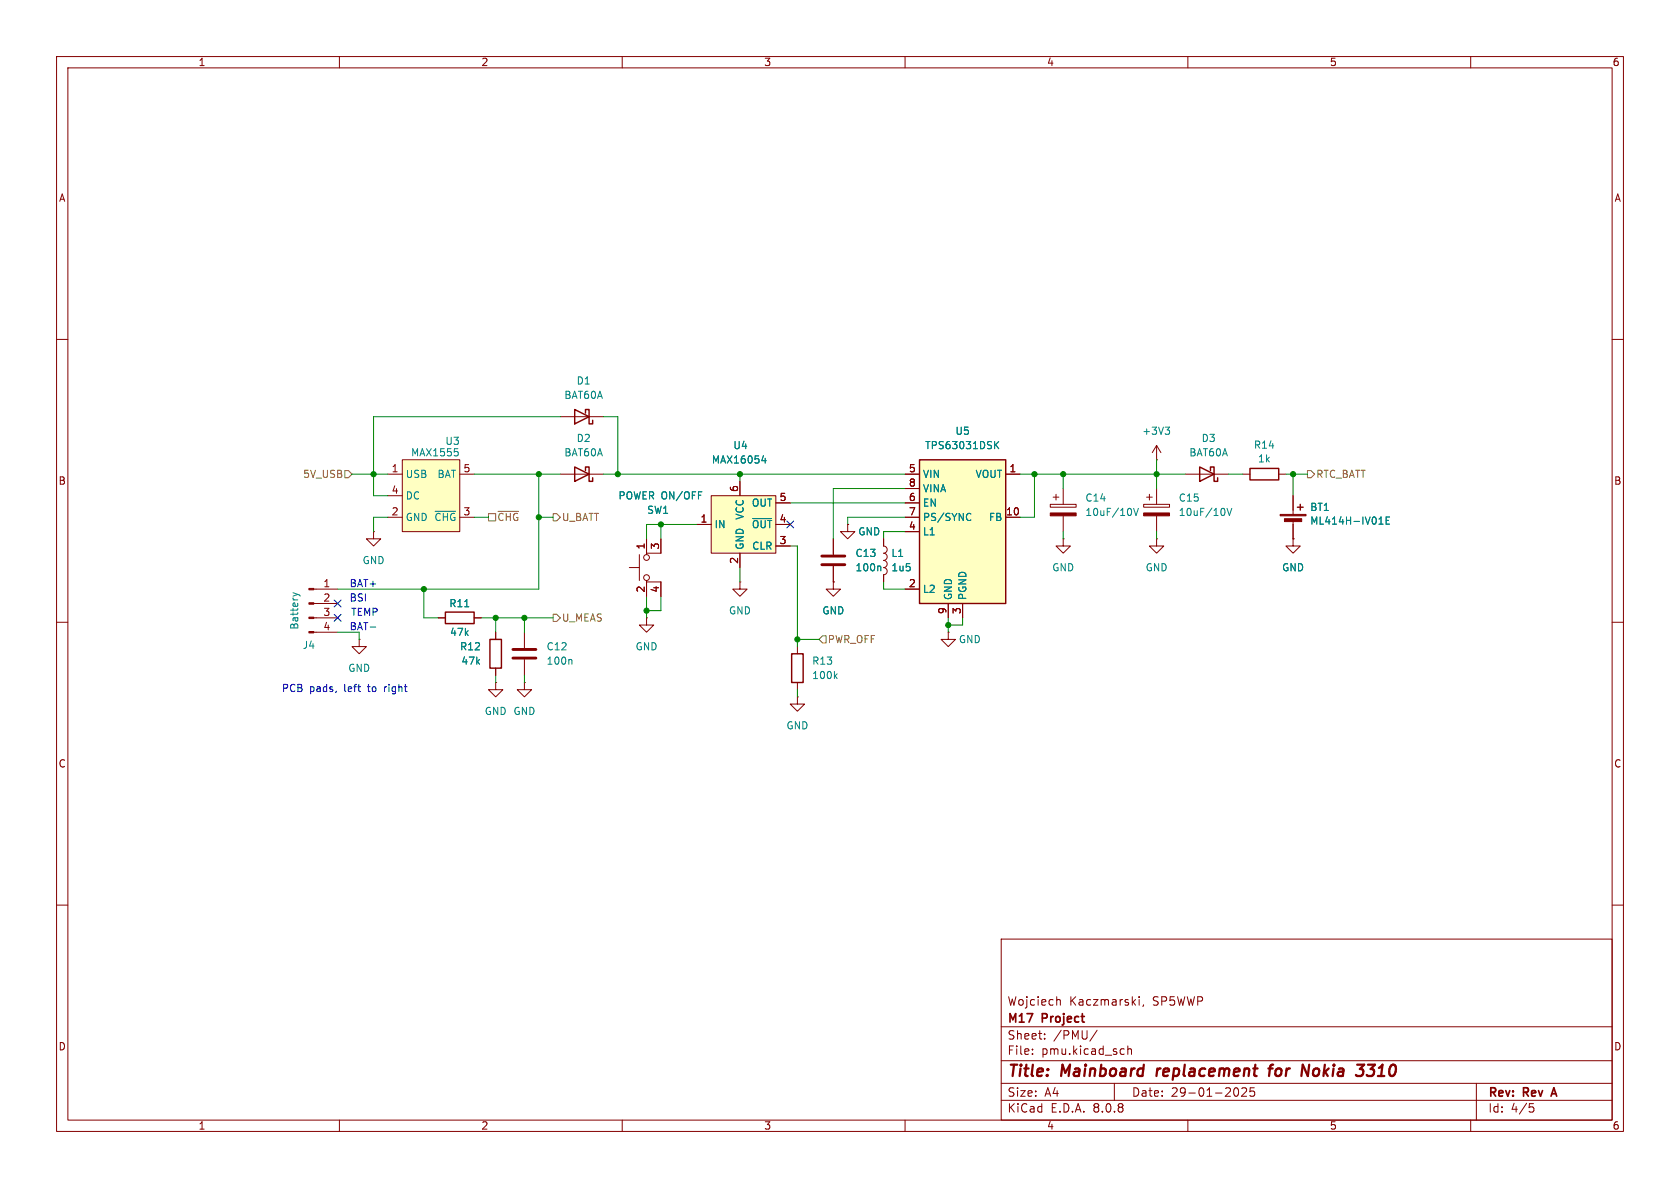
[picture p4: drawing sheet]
<svg xmlns="http://www.w3.org/2000/svg" width="297mm" height="210mm" viewBox="0 0 297 210" stroke-linecap="round" stroke-linejoin="round" font-family="sans-serif">
<g fill="none" stroke="#840000" stroke-width=".18">
<path d="M10 10h277v190h-277zM12 12h273v186h-273zM60 10v2M110 10v2M160 10v2M210 10v2M260 10v2M10 60h2M285 60h2M204.5 95.3v1.2h1.2l-1.2 1.3-1.3-1.3h1.3M204.5 95.3h.1M228.6 87.6v3.3"/>
<path d="M228.6 91.9v3.4M10 110h2M285 110h2M10 160h2M177 166h108v32h-108zM187 176.7h.2l.3 .2v.8M201.4 176.2v.1M201.4 176.7v1M202.2 177.6l-.2 .3M285 160h2M60 198v2M110 198v2"/>
<path d="M160 198v2M177 194.5h108M177 191.5h108M177 187.5h108M177 181.5h108M182.5 186.3v.1M182.5 185.5v.1M184.7 183.6v.1M184.7 182.8v.1M194 182.1l-1.3 2M197 191.5v3M198.6 185.4l.1 .1"/>
<path d="M198.7 186.3l-.1 .1M199.4 184.9v1.5M199.4 185.5l.2-.1 .4 .1v.9M210 198v2M218.8 192.4a.81 .81 0 0 1-.3 1.4l-.2-.1M220.3 192.4v.5l-.8 .9h.9M221 192.3v.7l.2-.1h.5l.1 .6-.3 .3-.5-.1M260 198v2M261 191.5v6.5M270.4 195.1h.7M270.5 195.7h.4l.3 .3-.2 .5-.5 .1"/>
</g>
<path d="M274.3 193.4h.8M274.7 192.3l-.5 1.5" fill="none" stroke="#840000" stroke-width=".3"/>
<path d="M204.6 188.9l-.2 1.3M224.2 188.9h.8M225.1 188.2l-.4 .1-.1 .2-.3 1.7M230.3 188.2l.9 2 .3-2M241.6 190l.3 .2h.5M241.8 188.2h1.3l-.8 .8h.3" fill="none" stroke="#840000" stroke-width=".4"/>
<g fill="#840000" stroke="#840000" stroke-width=".18">
<path d="M226.3 90.9h4.6v.3h-4.6z"/>
<path d="M227.1 91.7h3v.5h-3z"/>
</g>
<path d="M229.4 89.7h1M229.9 89.2v1" fill="none" stroke="#840000" stroke-width=".25"/>
<path d="M243.8 92.7h.7M244 91.6l.2-.2v1.3M245.1 92h.4M245.7 91.4h-.6v1.3h.6" fill="none" stroke="#008484" stroke-width=".18"/>
<path d="M162.6 81.3h15.2v25.4h-15.2z" fill="#ffffc2"/>
<path d="M101.6 72.4l2.5 1.3-2.5 1.2zM103.5 73v-.6h.6v2.5h.7v-.6M101.6 82.6l2.5 1.2-2.5 1.3zM103.5 83.2v-.6h.6v2.5h.7v-.6M162.6 81.3h15.2v25.4h-15.2zM78.7 108.2h5.1v2h-5.1zM140 115.6h2v5.1h-2z" fill="none" stroke="#840000" stroke-width=".25"/>
<g fill="none" stroke="#840000" stroke-width=".18">
<path d="M99.1 73.7h7.6M66 94v1.3h1.3l-1.3 1.2-1.2-1.2h1.2M66 94h.1M99.1 83.8h7.6M113 98v4.6M114.3 95.3v2.5M116.8 95.3v2.5h-2.5v.2M147.3 95.3v2.7M149.9 92.7v1.3h1.2l-1.2 1.3-1.3-1.3h1.3M149.9 92.7h.1M156.2 99.1a.64 .64 0 0 1 .6 .6 .64 .64 0 0 1-.6 .6 .63 .63 0 0 1 .6 .7 .63 .63 0 0 1-.6 .6v1.3M156.2 95.3v1.2a.64 .64 0 0 1 .6 .7 .64 .64 0 0 1-.6 .6 .63 .63 0 0 1 .6 .6 .63 .63 0 0 1-.6 .7"/>
<path d="M160 83.8h2.6M160 91.4h2.6M160 94h2.6M160 88.9h2.6M160 86.4h2.6M177.8 83.8h2.5M177.8 91.4h2.5M185.7 89.2h4.5v.5h-4.5zM186.2 87.9h1M186.7 87.4v1M188 95.3v1.2h1.2l-1.2 1.3-1.3-1.3h1.3M188 95.3h.1"/>
<path d="M188 86.4v2.8M188 91.2v2.8M55.5 104.1h4.2M55.5 109.2h4.2M55.5 111.8h4.2M55.5 106.7h4.2M63.5 113v1.3h1.3l-1.3 1.3-1.3-1.3h1.3M63.5 113h.1M77.5 109.2h1.2M83.8 109.2h1.3M111.3 100.3h1.7M114.3 102.6v.3h2.5v2.5"/>
<path d="M114.3 109.2v1.3h1.3l-1.3 1.3-1.3-1.3h1.3M114.3 109.2h.1M114.3 102.9v2.5M130.8 102.9v1.2h1.3l-1.3 1.3-1.3-1.3h1.3M130.8 102.9h.1M141 114.3v1.3M147.3 100.1v2.8M160 104.1h2.6M167.6 111.8v1.2h1.3l-1.3 1.3-1.2-1.3h1.2M167.6 111.8h.1M167.6 106.7v2.5M170.2 106.7v2.5"/>
<path d="M141 123.2v1.3h1.2l-1.2 1.2-1.3-1.2h1.3M141 123.2h.1M141 120.7v1.2"/>
<circle cx="114.3" cy="98.6" r=".51"/>
<circle cx="114.3" cy="102.1" r=".51"/>
</g>
<g fill="none" stroke="#008484" stroke-width=".18">
<path d="M176 78.6l.6 .7M176.6 78l-.8 .8M171.3 90.7l.3 .2M171.6 91.9l-.3 .1M200 90.1v.8M200.4 89.9l.4 1.2 .5-1.2M51.8 104.8l.8 .3M52.6 105.1l-.8 .3M52.6 105.1l.4 .2M82.2 107.3h.7M147.6 119.5l.4 .5M148 119.1l-.5 .5"/>
<path d="M155.5 100.1l.2 .1v.7"/>
</g>
<g fill="#840000" stroke="#840000" stroke-width=".18">
<path d="M185.7 90.7h4.5v.5h-4.5z"/>
<path d="M54.6 111.6h.9v.3h-.9z"/>
<path d="M54.6 109.1h.9v.2h-.9z"/>
<path d="M54.6 106.6h.9v.2h-.9z"/>
<path d="M54.6 104h.9v.3h-.9z"/>
</g>
<path d="M145.3 98.3h4.1M145.3 99.8h4.1" fill="none" stroke="#840000" stroke-width=".51"/>
<path d="M125.7 87.6h11.5v10.2h-11.5z" fill="#ffffc2"/>
<g fill="none" stroke="#840000" stroke-width=".18">
<path d="M204.5 78.7v2.6M204.5 78.7l-.8 1.3M204.5 78.7l.7 1.3M123.2 92.7h2.5M125.7 87.6h11.5v10.2h-11.5zM130.8 85.1v2.5M130.8 97.8v2.5M137.2 92.7h2.5M137.2 96.5h2.5M137.2 88.9h2.5M202.2 89.2h4.6v.5h-4.6zM202.7 87.9h1"/>
<path d="M203.2 87.4v1M204.5 81.3h.1M204.5 86.4v2.8M204.5 91.2v2.8M209.5 83.8h7.7M219.7 83.8h1.3M226.1 83.8h1.2M87.6 111.8v1.2M87.6 118.1v1.3M92.7 111.8v2.8M92.7 116.6v2.8M87.6 120.7v1.2h1.3l-1.3 1.3-1.2-1.3h1.2"/>
<path d="M87.6 120.7h.1M92.7 120.7v1.2h1.3l-1.3 1.3-1.3-1.3h1.3M92.7 120.7h.1"/>
</g>
<path d="M206 75.5h.8l-.5 .5M206.5 76l.3 .2v.3l-.3 .3M133.1 91.7h3.3M134.7 81.4h.8M135.3 81v.9M216.5 90.1v.8M216.9 89.9l.4 1.2 .5-1.2M100.9 116.6l.2 .2v.6" fill="none" stroke="#008484" stroke-width=".18"/>
<path d="M202.2 90.7h4.6v.5h-4.6z" fill="#840000" stroke="#840000" stroke-width=".18"/>
<path d="M212.1 82.6l2.5 1.2-2.5 1.3zM214 83.2v-.6h.6v2.5h.7v-.6M221 82.8h5.1v2h-5.1zM86.6 113h2v5.1h-2z" fill="none" stroke="#840000" stroke-width=".25"/>
<path d="M90.7 114.8h4M90.7 116.3h4" fill="none" stroke="#840000" stroke-width=".51"/>
<path d="M71.1 81.3h10.2v12.7h-10.2z" fill="#ffffc2"/>
<g fill="none" stroke="#840000" stroke-width=".18">
<path d="M68.6 83.8h2.5M68.6 91.4h2.5M68.6 87.6h2.5M71.1 81.3h10.2v12.7h-10.2zM81.3 83.8h2.5M81.3 91.4h2.5M114.3 95.3v2.5M116.8 95.3v2.5M123.2 92.7h2.5M130.8 85.1v2.5M130.8 97.8v2.5M137.2 88.9h2.5"/>
<path d="M137.2 92.7h2.5M137.2 96.5h2.5M147.3 95.3v2.7M149.9 92.7h.1M156.2 95.3v1.2M160 83.8h2.6M160 91.4h2.6M160 94h2.6M160 88.9h2.6M160 86.4h2.6M177.8 83.8h2.5M177.8 91.4h2.5"/>
<path d="M228.6 95.3v1.2h1.3l-1.3 1.3-1.3-1.3h1.3M228.6 95.3h.1M228.6 87.6v2.6M228.6 92.7v2.6M77.5 109.2h1.2M83.8 109.2h1.3M87.6 111.8v1.2M87.6 118.1v1.3M114.3 102.9v2.5M116.8 102.9v2.5M147.3 102.9v1.2h1.3l-1.3 1.3-1.3-1.3h1.3M147.3 102.9h.1"/>
<path d="M147.3 100.1v2.8M156.2 101.6v1.3M160 104.1h2.6M167.6 106.7v2.5M170.2 106.7v2.5"/>
</g>
<g fill="none" stroke="#008484" stroke-width=".18">
<path d="M80.8 79.8l.2 .2v.3l-.2 .3M176 78.6l.6 .7M176.6 78l-.8 .8M76.9 90.4h3.6M133.1 91.7h3.3M134.7 81.4h.8M135.3 81v.9M171.3 90.7l.3 .2M171.6 91.9l-.3 .1M243.8 92.7h.7M244 91.6l.2-.2v1.3M245.1 92h.4"/>
<path d="M245.7 91.4h-.6v1.3h.6M82.2 107.3h.7M155.5 100.1l.2 .1v.7"/>
</g>
<path d="M61 83.2h.6l.6 .6-.6 .7h-.6zM86.4 90.8h1.2v1.3h-1.2zM88 90.4h3.7M97.8 90.8h.6l.7 .6-.7 .7h-.6zM231.1 83.2h.7l.6 .6-.6 .7h-.7zM97.8 108.6h.6l.7 .6-.7 .7h-.6zM145.4 112.4h.6v1.3h-.6l-.6-.7z" fill="none" stroke="#848400" stroke-width=".18"/>
<path d="M65.5 110.8h.9" fill="none" stroke="#0000c2" stroke-width=".18"/>
<g fill="none" stroke="#008400" stroke-width=".18">
<path d="M99.1 73.7h-33.1v13.9h2.6M106.7 73.7h2.5v10.1M62.2 83.8h6.4M68.6 91.4h-2.6v2.6M83.8 91.4h2.6M83.8 83.8h15.3M95.2 91.4h2.6M95.2 83.8v20.3h-35.5M106.7 83.8h53.3M116.8 92.7v2.6M123.2 92.7h-8.9v2.6M130.8 83.8v1.3"/>
<path d="M139.7 88.9h20.3M139.7 96.5h1.3v17.8M160 91.4h-10.1v1.3M160 94h-3.8v1.3M160 86.4h-12.7v8.9M180.3 83.8h29.2M182.9 83.8v7.6h-2.6M188 83.8v2.6M188 94v1.3M204.5 81.3v5.1M204.5 94v1.3M217.2 83.8h2.5"/>
<path d="M227.3 83.8h3.8M228.6 83.8v3.8M59.7 111.8h3.8v1.2M74.9 104.1v5.1h2.6M85.1 109.2h12.7M87.6 109.2v2.6M87.6 119.4v1.3M92.7 109.2v2.6M92.7 119.4v1.3M114.3 105.4v3.8M116.8 105.4v2.6h-2.5M130.8 100.3v2.6"/>
<path d="M141 113h3.8M156.2 102.9v1.2h3.8M167.6 109.2v2.6M170.2 109.2v1.3h-2.6M141 121.9v1.3"/>
</g>
<path d="M139.1 92.1l1.2 1.2M140.3 92.1l-1.2 1.2M59.1 108.6l1.2 1.2M59.1 106.1l1.2 1.2M60.3 108.6l-1.2 1.2M60.3 106.1l-1.2 1.2" fill="none" stroke="#000084" stroke-width=".18"/>
<g fill="#008400" stroke="#008400" stroke-width=".18">
<circle cx="66" cy="83.8" r=".46"/>
<circle cx="74.9" cy="104.1" r=".46"/>
<circle cx="130.8" cy="83.8" r=".46"/>
<circle cx="141" cy="113" r=".46"/>
<circle cx="167.6" cy="110.5" r=".46"/>
<circle cx="114.3" cy="108" r=".46"/>
<circle cx="95.2" cy="83.8" r=".46"/>
<circle cx="95.2" cy="91.4" r=".46"/>
<circle cx="116.8" cy="92.7" r=".46"/>
<circle cx="87.6" cy="109.2" r=".46"/>
<circle cx="92.7" cy="109.2" r=".46"/>
<circle cx="109.2" cy="83.8" r=".46"/>
<circle cx="204.5" cy="83.8" r=".46"/>
<circle cx="182.9" cy="83.8" r=".46"/>
<circle cx="188" cy="83.8" r=".46"/>
<circle cx="228.6" cy="83.8" r=".46"/>
</g>
<g font-size="2.8" fill="#840000">
<text x="178" y="190.9">Title:</text>
<text x="187.7" y="190.9">Mainboard</text>
<text x="205.3" y="190.9">replacement</text>
<text x="226" y="190.9">for</text>
<text x="232.5" y="190.9">Nokia</text>
<text x="243.1" y="190.9">3310</text>
</g>
<g font-size="2.1" fill="#840000">
<text x="178" y="178">Wojciech</text>
<text x="189" y="178">Kaczmarski,</text>
<text x="203.8" y="178">SP5WWP</text>
<text x="178" y="184">Sheet:</text>
<text x="178" y="181.2">M17</text>
<text x="184.3" y="181.2">Project</text>
<text x="186.2" y="184">/PMU/</text>
<text x="178" y="186.7">File:</text>
<text x="184.1" y="186.7">pmu.kicad_sch</text>
<text x="178" y="196.9">KiCad</text>
<text x="178" y="194.1">Size:</text>
<text x="184.7" y="194.1">A4</text>
<text x="185.7" y="196.9">E.D.A.</text>
<text x="193.3" y="196.9">8.0.8</text>
<text x="200" y="194.1">Date:</text>
<text x="207" y="194.1">29-01-2025</text>
<text x="263" y="194.3">Rev:</text>
<text x="263" y="196.9">Id:</text>
<text x="267.1" y="196.9">4/5</text>
<text x="269.4" y="194.3">Rev</text>
<text x="275.1" y="194.3">A</text>
</g>
<g font-size="1.8" fill="#840000">
<text x="35" y="11.9">1</text>
<text x="85" y="11.9">2</text>
<text x="135" y="11.9">3</text>
<text x="185" y="11.9">4</text>
<text x="235" y="11.9">5</text>
<text x="285" y="11.9">6</text>
<text x="10.3" y="35.9">A</text>
<text x="285.3" y="35.9">A</text>
<text x="69.1" y="83.6">1</text>
<text x="81.8" y="83.6">5</text>
<text x="160.6" y="83.6">5</text>
<text x="178.4" y="83.6">1</text>
<text x="10.3" y="85.9">B</text>
<text x="69.1" y="87.4">4</text>
<text x="130.6" y="87.1" transform="rotate(-90 130.6 87.1)">6</text>
<text x="137.7" y="88.6">5</text>
<text x="160.6" y="88.6">6</text>
<text x="160.6" y="86.1">8</text>
<text x="285.3" y="85.9">B</text>
<text x="69.1" y="91.2">2</text>
<text x="81.8" y="91.2">3</text>
<text x="123.8" y="92.5">1</text>
<text x="137.7" y="92.5">4</text>
<text x="160.6" y="93.7">4</text>
<text x="160.6" y="91.2">7</text>
<text x="177.8" y="91.2">10</text>
<text x="114" y="97.2" transform="rotate(-90 114 97.2)">1</text>
<text x="116.6" y="97.2" transform="rotate(-90 116.6 97.2)">3</text>
<text x="130.6" y="99.8" transform="rotate(-90 130.6 99.8)">2</text>
<text x="137.7" y="96.3">3</text>
<text x="57.1" y="103.9">1</text>
<text x="57.1" y="106.4">2</text>
<text x="114" y="104.8" transform="rotate(-90 114 104.8)">2</text>
<text x="116.6" y="104.8" transform="rotate(-90 116.6 104.8)">4</text>
<text x="160.6" y="103.9">2</text>
<text x="57.1" y="109">3</text>
<text x="57.1" y="111.5">4</text>
<text x="167.4" y="108.7" transform="rotate(-90 167.4 108.7)">9</text>
<text x="169.9" y="108.7" transform="rotate(-90 169.9 108.7)">3</text>
<text x="10.3" y="135.9">C</text>
<text x="285.3" y="135.9">C</text>
<text x="10.3" y="185.9">D</text>
<text x="285.3" y="185.9">D</text>
<text x="35" y="199.9">1</text>
<text x="85" y="199.9">2</text>
<text x="135" y="199.9">3</text>
<text x="185" y="199.9">4</text>
<text x="235" y="199.9">5</text>
<text x="285" y="199.9">6</text>
</g>
<g font-size="1.8" fill="#008484">
<text x="99.7" y="70.7">BAT60A</text>
<text x="101.8" y="68.2">D1</text>
<text x="168.8" y="77.1">U5</text>
<text x="201.8" y="77.1">+3V3</text>
<text x="72.6" y="80.9">MAX1555</text>
<text x="78.6" y="78.8">U3</text>
<text x="99.7" y="80.9">BAT60A</text>
<text x="101.8" y="78.3">D2</text>
<text x="125.7" y="82.1">MAX16054</text>
<text x="129.5" y="79.6">U4</text>
<text x="163.5" y="79.6">TPS63031DSK</text>
<text x="210.2" y="80.9">BAT60A</text>
<text x="212.3" y="78.3">D3</text>
<text x="221.6" y="79.5">R14</text>
<text x="222.3" y="81.9">1k</text>
<text x="71.6" y="84.7">USB</text>
<text x="71.6" y="88.5">DC</text>
<text x="77.2" y="84.7">BAT</text>
<text x="109.2" y="88.5">POWER ON/OFF</text>
<text x="132.8" y="89.8">OUT</text>
<text x="163.1" y="84.7">VIN</text>
<text x="163.1" y="89.8">EN</text>
<text x="163.1" y="87.2">VINA</text>
<text x="172.4" y="84.7">VOUT</text>
<text x="191.8" y="88.9">C14</text>
<text x="208.3" y="88.9">C15</text>
<text x="71.6" y="92.3">GND ~{CHG}</text>
<text x="114.3" y="91">SW1</text>
<text x="126.2" y="93.6">IN</text>
<text x="131.7" y="92" transform="rotate(-90 131.7 92)">VCC</text>
<text x="132.8" y="93.6">~{OUT}</text>
<text x="151.6" y="94.8">GND</text>
<text x="163.1" y="94.8">L1</text>
<text x="163.1" y="92.3">PS/SYNC</text>
<text x="174.7" y="92.3">FB</text>
<text x="191.8" y="91.4">10uF/10V</text>
<text x="208.3" y="91.4">10uF/10V</text>
<text x="231.5" y="90.5">BT1</text>
<text x="231.5" y="92.9">ML414H-IV01E</text>
<text x="64" y="99.9">GND</text>
<text x="131.7" y="97.3" transform="rotate(-90 131.7 97.3)">GND</text>
<text x="132.9" y="97.4">CLR</text>
<text x="151.1" y="101.2">100n</text>
<text x="151.1" y="98.7">C13</text>
<text x="157.5" y="98.7">L1</text>
<text x="157.5" y="101.2">1u5</text>
<text x="185.9" y="101.2">GND</text>
<text x="202.4" y="101.2">GND</text>
<text x="226.6" y="101.2">GND</text>
<text x="79.3" y="107.5">R11</text>
<text x="163.1" y="105">L2</text>
<text x="168.5" y="106.2" transform="rotate(-90 168.5 106.2)">GND</text>
<text x="171" y="106.2" transform="rotate(-90 171 106.2)">PGND</text>
<text x="52.9" y="111.4" transform="rotate(-90 52.9 111.4)">Battery</text>
<text x="79.5" y="112.6">47k</text>
<text x="128.8" y="108.8">GND</text>
<text x="145.3" y="108.8">GND</text>
<text x="169.4" y="113.9">GND</text>
<text x="53.4" y="114.9">J4</text>
<text x="61.5" y="119">GND</text>
<text x="81.2" y="115.2">R12</text>
<text x="81.5" y="117.7">47k</text>
<text x="96.5" y="117.7">100n</text>
<text x="96.5" y="115.2">C12</text>
<text x="112.3" y="115.2">GND</text>
<text x="143.5" y="117.7">R13</text>
<text x="143.5" y="120.2">100k</text>
<text x="85.6" y="126.6">GND GND</text>
<text x="138.9" y="129.1">GND</text>
</g>
<g font-size="1.8" fill="#848400">
<text x="53.5" y="84.7">5V_USB</text>
<text x="232.6" y="84.7">RTC_BATT</text>
<text x="87.8" y="92.3">~{CHG}</text>
<text x="99.3" y="92.3">U_BATT</text>
<text x="99.3" y="110.1">U_MEAS</text>
<text x="146.2" y="113.9">PWR_OFF</text>
</g>
<g font-size="1.8" fill="#0000c2">
<text x="61.7" y="104">BAT+</text>
<text x="61.7" y="106.5">BSI</text>
<text x="61.7" y="111.6">BAT-</text>
<text x="62" y="109.1">TEMP</text>
<text x="49.7" y="122.5">PCB</text>
<text x="54.7" y="122.5">pads,</text>
<text x="61" y="122.5">left</text>
<text x="65.3" y="122.5">to</text>
<text x="68.4" y="122.5">right</text>
</g>
</svg>
